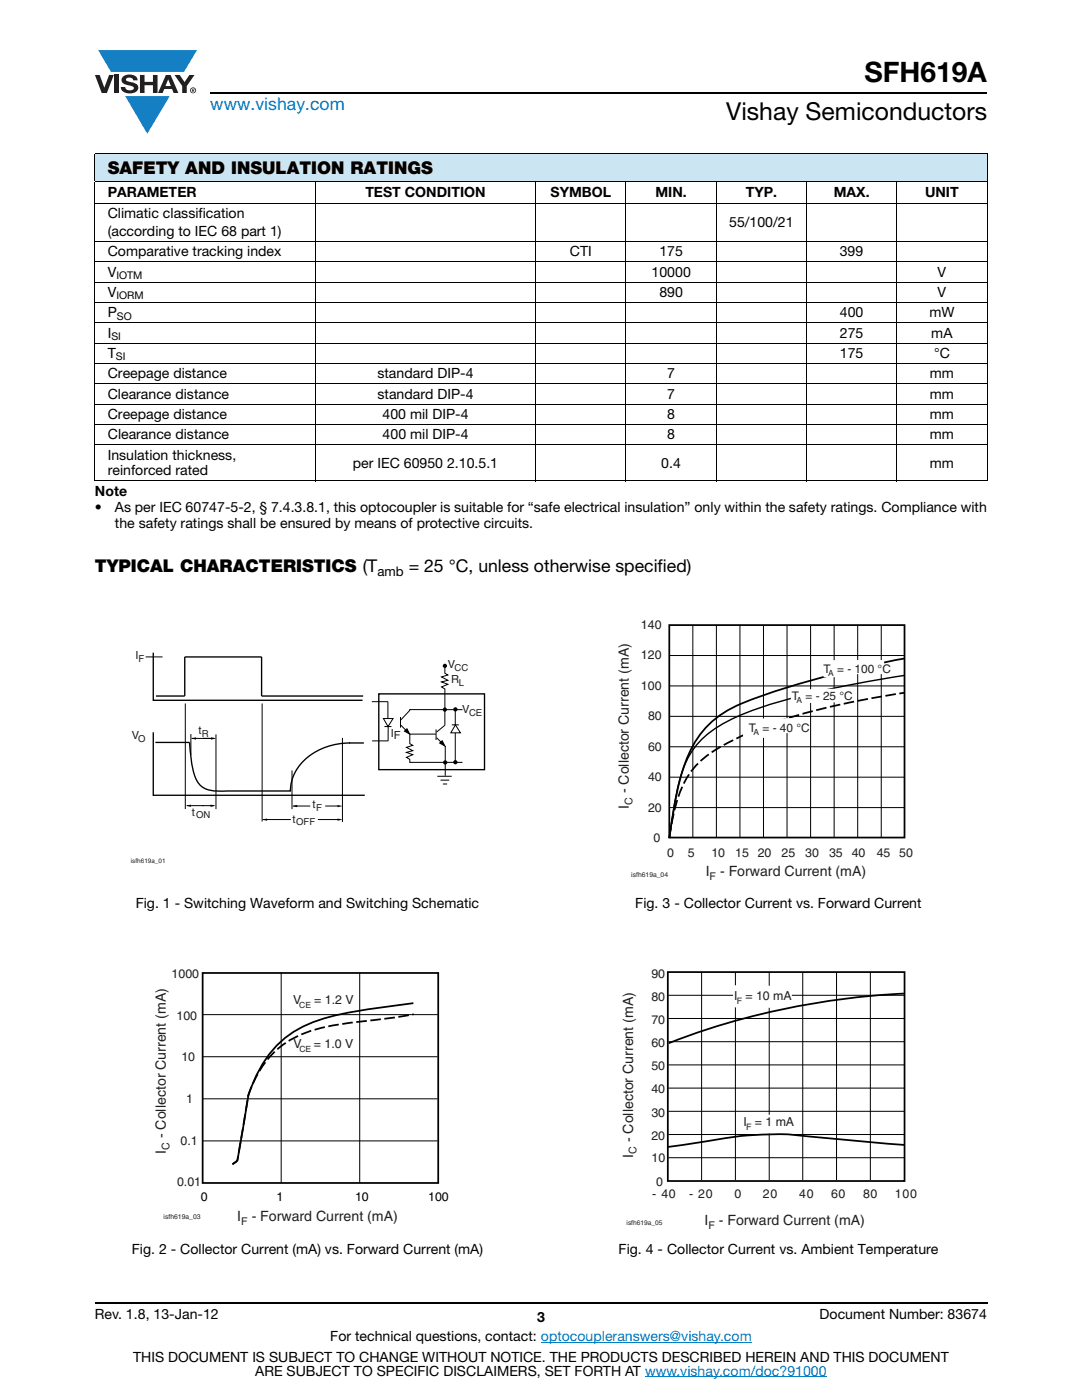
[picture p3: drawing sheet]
<svg xmlns="http://www.w3.org/2000/svg" width="216mm" height="279mm" viewBox="0 0 216 279" stroke-linecap="round" stroke-linejoin="round" font-family="sans-serif">
<g fill="#147fc3">
<path d="M19.6 10h19.7l-2.6 4.3h-1.1h-13.5z"/>
<path d="M25 19.2h8.9l-4.5 7.5z"/>
</g>
<g fill="#231f20">
<path d="M18.9 15h1l.9 2.5 1-2.5h.9l-1.4 3.6h-1z"/>
<path d="M22.9 15h.9v3.6h-.9z"/>
<path d="M24.6 15.3a2.1 2.1 0 0 1 2.8 .3l.1 .4h-.9a.79 .79 0 0 0-.7-.5 .79 .79 0 0 0-.8 .4l.3 .3 1 .2a1.08 1.08 0 0 1 1.2 1 1.08 1.08 0 0 1-1.1 1.2 1.73 1.73 0 0 1-2.4-1.2h.9a.96 .96 0 0 0 .8 .6 .96 .96 0 0 0 .9-.4 1.31 1.31 0 0 0-1.2-.6 1.03 1.03 0 0 1-1.1-.6 1.03 1.03 0 0 1 .2-1.1z"/>
<path d="M27.9 15h.9v1.3h1.7v-1.3h.9v3.6h-.9v-1.6h-1.7v1.6h-.9z"/>
<path d="M34.8 15h1.1l.9 1.4 1-1.4h1l-1.5 2.2v1.4h-.9v-1.4z"/>
<path d="M33.6 15.9l.5 1.3h-1.1zM33.1 15l-1.6 3.6h1l.3-.8h1.5l.3 .8h1l-1.6-3.6z"/>
<path d="M38.1 18a.46 .46 0 0 1 .9 0 .46 .46 0 0 1-.9 0zM37.9 18a.6 .6 0 0 0 1.2 0 .6 .6 0 0 0-1.2 0z"/>
<path d="M38.4 17.8h.2v.2h-.2zM38.3 17.7v.7h.1v-.3l.4 .3-.2-.3 .2-.2-.1-.2z"/>
</g>
<path d="M42 18.6h155M18.9 260h178.1" fill="none" stroke="#000" stroke-width=".36"/>
<path d="M107.9 267.9h42.1M128.7 274.8h36.3" fill="none" stroke="#007ec4" stroke-width=".2"/>
<path d="M18.9 30.7h178.1v5.5h-178.1z" fill="#cce5f3"/>
<g fill="#fff">
<path d="M18.9 36.2h44v4.4h-44z"/>
<path d="M62.9 36.2h44v4.4h-44z"/>
<path d="M106.9 36.2h18v4.4h-18z"/>
<path d="M124.9 36.2h18v4.4h-18z"/>
<path d="M142.9 36.2h18v4.4h-18z"/>
<path d="M160.9 36.2h18v4.4h-18z"/>
<path d="M178.9 36.2h18.1v4.4h-18.1z"/>
</g>
<g fill="none" stroke="#000" stroke-width=".2">
<path d="M18.9 30.7h178.1M18.9 36.2h178.1M18.9 30.8v5.3M18.9 36.3v59.6M62.9 36.1v60M106.9 36.1v60M124.9 36.1v60M142.9 36.1v60M160.9 36.1v60M178.9 36.1v60M197 30.8v5.3M197 36.3v59.6"/>
<path d="M18.9 40.6h178.1M18.9 48.2h178.1M18.9 52.3h178.1M18.9 56.3h178.1M18.9 60.4h178.1M18.9 64.4h178.1M18.9 68.5h178.1M18.9 72.5h178.1M18.9 76.6h178.1M18.9 80.6h178.1M18.9 84.7h178.1M18.9 88.8h178.1"/>
<path d="M18.9 96h178.1"/>
</g>
<path d="M26.1 129.7h70.7v42.9h-70.7z" fill="#fff"/>
<path d="M30.6 130.3v9.5h41.7M31.1 138.9h5.8v-7.8h15.3v7.8h20.3M30.6 146.1v12.6h42.2M31 148.2h6.8a25.2 25.2 0 0 0 1.3 7.1 4 4 0 0 0 4 2.6h14.8a9.9 9.9 0 0 1 7.7-9l2.8-.5 1.5-.1M69.7 148.3h2.9" fill="none" stroke="#000" stroke-width=".27"/>
<g fill="none" stroke="#000" stroke-width=".2">
<path d="M29.1 131.1h3.3M37 140.4v21.1M38.1 146.5v4.2M38.3 147.4h4.5M43.1 146.6v14.9M52.3 140.4v23.5M58.3 153.8v7.7M68.3 147.3v16.7M74.3 147.9h3.2M77.5 145l-.1 2.9M37.3 160.8h5.4M52.5 163.6h5.5"/>
<path d="M58.5 160.9h3.4M63.4 163.6h4M64.9 160.9h2.5"/>
</g>
<path d="M38.1 147.4l1-.2v.4zM42.1 147.2l1 .2-1 .2zM37.1 160.8l1-.2v.4zM42 160.6l1 .2-1 .2zM52.3 163.6l1-.2v.4zM58.3 160.9l1-.2v.4zM67.4 160.7l1 .2-1 .2zM67.4 163.4l1 .2-1 .2z" fill="#000"/>
<path d="M76.5 143.4h1.9l-1 1.6z" fill="#fff"/>
<g fill="none" stroke="#000" stroke-width=".2">
<path d="M88.8 133.3v1.1l.6 .3-1.3 .4 1.3 .7-1.3 .3 1.3 .5-1.3 .5 .7 .4v4M74.2 140h3.2v3.4M76.5 143.4h1.9l-1 1.6zM76.7 145h1.4M79.9 143.1v2.1M80 143.7l1.8-1.9v-.2h7v3.1l-1.7 1.4M80 144.7l1.3 1.3M80.7 145.9l.5-.5 .6 1.1zM87 146.5h-5.2v1.9l.6 .4-1.3 .4 1.3 .6-1.3 .4 1.3 .4-1.3 .5 .7 .4v.6h10.5M87 145.6v2.1M87.1 147.2l1.3 1.3M87.7 148.3l.5-.5 .6 1.1z"/>
<path d="M88.8 148.9v6M88.9 141.6h3.4M90.2 144.7h1.4"/>
</g>
<g fill="#000">
<path d="M80.7 145.9l.5-.5 .6 1.1zM87.7 148.3l.5-.5 .6 1.1z"/>
<circle cx="88.8" cy="132.9" r=".43"/>
<circle cx="88.8" cy="141.6" r=".43"/>
<circle cx="88.8" cy="152.2" r=".43"/>
<circle cx="90.9" cy="141.6" r=".43"/>
<circle cx="90.9" cy="152.1" r=".43"/>
</g>
<path d="M87.3 154.9h2.8z" fill="#fff"/>
<path d="M87.3 154.9h2.8" fill="none" stroke="#000" stroke-width=".2"/>
<path d="M87.9 155.7h1.7z" fill="#fff"/>
<path d="M87.9 155.7h1.7" fill="none" stroke="#000" stroke-width=".2"/>
<path d="M88.4 156.5h.8z" fill="#fff"/>
<path d="M88.4 156.5h.8M90.8 141.6v10.5" fill="none" stroke="#000" stroke-width=".2"/>
<path d="M90.9 144.7l1 1.6h-1.9z" fill="#fff"/>
<path d="M90.9 144.7l1 1.6h-1.9z" fill="none" stroke="#000" stroke-width=".2"/>
<path d="M75.6 138.5h21.1v15.1h-21.1z" fill="none" stroke="#000" stroke-width=".27"/>
<path d="M30.7 193.1h58.9v51.9h-58.9z" fill="#fff"/>
<path d="M56.1 194.1v42M71.8 194.1v42M40.4 219.3h46.9M40.4 210.9h46.9M40.4 202.5h46.9M40.4 227.7h46.9" fill="none" stroke="#000" stroke-width=".2"/>
<path d="M46.4 232.4l.3-.3a1.16 1.16 0 0 0 .8-1l1.4-8.7a19 19 0 0 1 15-17.2 149.4 149.4 0 0 1 14.8-2.1l3.8-.7" fill="none" stroke="#000" stroke-width=".35" stroke-dasharray="2.1 .7" stroke-linecap="butt"/>
<path d="M40.4 194.2h47v41.9h-47zM82.5 200.2a128.1 128.1 0 0 0-17.6 3 20.5 20.5 0 0 0-14.5 13.2l-.9 2.2-1.9 11.7a1.94 1.94 0 0 1-1.2 2.1" fill="none" stroke="#000" stroke-width=".35"/>
<path d="M123.1 123.4h59.1v52.8h-59.1z" fill="#fff"/>
<path d="M133.6 124.8h46.9v42.4h-46.9zM180.5 131.4a192.3 192.3 0 0 0-32.6 9 19.2 19.2 0 0 0-11.6 13.2l-1.4 5.3-1.3 8.3" fill="none" stroke="#000" stroke-width=".35"/>
<g fill="none" stroke="#000" stroke-width=".2">
<path d="M133.5 136.9h47M133.5 130.8h47M138.2 124.8v42.4M142.9 124.8v42.4M147.6 124.8v42.4M152.3 124.8v42.4M157 124.8v42.4M161.7 124.8v42.4M166.4 124.8v42.4M171.1 124.8v42.4M175.8 124.8v42.4M133.5 155.1h47"/>
<path d="M133.5 149h47M133.5 143h47M133.5 161.2h47"/>
</g>
<path d="M180.5 134.8a185.4 185.4 0 0 0-29.7 6.7 29.6 29.6 0 0 0-11 6.3 20.3 20.3 0 0 0-4.9 11.1l-1.3 8.3" fill="none" stroke="#000" stroke-width=".28"/>
<path d="M133.6 167.2a33.3 33.3 0 0 1 3.5-12.1 20.1 20.1 0 0 1 9.1-7.4 93.4 93.4 0 0 1 24.4-7.7l9.9-1.8" fill="none" stroke="#000" stroke-width=".35" stroke-dasharray="2.1 .7" stroke-linecap="butt"/>
<g fill="#fff">
<path d="M164.2 131.8l12.2-.1v2.8h-8l-.2 .6h-3.9z"/>
<path d="M148.2 143.4l12.2-.1v2.9l-7.9 .2v.9l-4.2-.1z"/>
<path d="M157.7 137.7l10.8-.3 .1 2.7-7 .2v.8h-3.7z"/>
<path d="M123.9 193h59.3v52.9h-59.3z"/>
</g>
<path d="M133.3 194h47.2v41.7h-47.2z" fill="none" stroke="#000" stroke-width=".35"/>
<g fill="none" stroke="#000" stroke-width=".2">
<path d="M133.4 198.6h47M140 194v41.5M146.7 194v41.5M153.5 194v41.5M160.2 194v41.5M166.9 194v41.5M173.7 194v41.5M133.4 217.2h47M133.4 212.5h47M133.4 207.9h47M133.4 203.3h47M133.4 231h47"/>
<path d="M133.4 226.4h47M133.4 221.8h47"/>
</g>
<g fill="#fff">
<path d="M146.2 196.6l11.8 .2v4.4l-11.7-.2z"/>
<path d="M148.4 222.5h9.4l.1 3.7h-9.4z"/>
</g>
<path d="M180.4 198.3a150.6 150.6 0 0 0-47 9.9M180.5 228.5l-16.6-1.5a69.2 69.2 0 0 0-24.1 1l-6.6 .9" fill="none" stroke="#000" stroke-width=".35"/>
<text font-size="5.6" x="172.5" y="16.4">SFH619A</text>
<text font-size="4.9" x="144.9" y="24">Vishay Semiconductors</text>
<text font-size="3.5" fill="#007ec4" x="42" y="21.9">www.vishay.com</text>
<g font-size="3.5">
<text x="21.5" y="34.8">SAFETY AND INSULATION RATINGS</text>
<text x="18.9" y="114.2">TYPICAL CHARACTERISTICS (T</text>
<text x="81.6" y="114.2">= 25 °C, unless otherwise specified)</text>
</g>
<g font-size="2.8">
<text x="21.5" y="39.3">PARAMETER</text>
<text x="72.9" y="39.3">TEST CONDITION</text>
<text x="109.9" y="39.3">SYMBOL</text>
<text x="130.8" y="39.3">MIN.</text>
<text x="148.8" y="39.3">TYP.</text>
<text x="166.4" y="39.3">MAX.</text>
<text x="184.6" y="39.3">UNIT</text>
<text x="21.5" y="43.6">Climatic classification</text>
<text x="21.5" y="47.1">(according to IEC 68 part 1)</text>
<text x="145.5" y="45.3">55/100/21</text>
<text x="21.5" y="51.1">Comparative tracking index</text>
<text x="113.7" y="51.1">CTI</text>
<text x="131.6" y="51.1">175</text>
<text x="167.6" y="51.1">399</text>
<text x="21.5" y="55.2">V</text>
<text x="21.5" y="59.2">V</text>
<text x="130" y="55.2">10000</text>
<text x="131.6" y="59.2">890</text>
<text x="187.1" y="55.2">V</text>
<text x="187.1" y="59.2">V</text>
<text x="21.5" y="63.3">P</text>
<text x="167.6" y="63.3">400</text>
<text x="185.4" y="63.3">mW</text>
<text x="21.5" y="67.4">I</text>
<text x="21.5" y="71.4">T</text>
<text x="167.6" y="67.4">275</text>
<text x="167.6" y="71.4">175</text>
<text x="185.8" y="67.4">mA</text>
<text x="186.4" y="71.4">°C</text>
<text x="21.5" y="75.5">Creepage distance</text>
<text x="75.3" y="75.5">standard DIP-4</text>
<text x="133.1" y="75.5">7</text>
<text x="185.5" y="75.5">mm</text>
<text x="21.5" y="79.5">Clearance distance</text>
<text x="21.5" y="83.6">Creepage distance</text>
<text x="75.3" y="79.5">standard DIP-4</text>
<text x="76.3" y="83.6">400 mil DIP-4</text>
<text x="133.1" y="79.5">7</text>
<text x="133.1" y="83.6">8</text>
<text x="185.5" y="79.5">mm</text>
<text x="185.5" y="83.6">mm</text>
<text x="21.5" y="87.7">Clearance distance</text>
<text x="76.3" y="87.7">400 mil DIP-4</text>
<text x="133.1" y="87.7">8</text>
<text x="185.6" y="87.7">mm</text>
<text x="21.5" y="91.7">Insulation thickness,</text>
<text x="21.5" y="94.9">reinforced rated</text>
<text x="70.4" y="93.3">per IEC 60950 2.10.5.1</text>
<text x="132" y="93.3">0.4</text>
<text x="185.6" y="93.3">mm</text>
<text x="18.9" y="98.9">Note</text>
<text x="18.9" y="102.1">•</text>
<text x="22.9" y="105.3">the safety ratings shall be ensured by means of protective circuits.</text>
<text x="22.9" y="102.1">As per IEC 60747-5-2, § 7.4.3.8.1, this optocoupler is suitable for “safe electrical insulation” only within the safety ratings. Compliance with</text>
<text x="27.1" y="181.2">Fig. 1 - Switching Waveform and Switching Schematic</text>
<text x="126.8" y="181.2">Fig. 3 - Collector Current vs. Forward Current</text>
<text x="26.3" y="250.3">Fig. 2 - Collector Current (mA) vs. Forward Current (mA)</text>
<text x="123.4" y="250.3">Fig. 4 - Collector Current vs. Ambient Temperature</text>
<text x="18.9" y="263.3">Rev. 1.8, 13-Jan-12</text>
<text x="107.2" y="263.8">3</text>
<text x="163.6" y="263.3">Document Number: 83674</text>
<text x="65.9" y="267.7">For technical questions, contact: optocoupleranswers@vishay.com</text>
<text x="26.5" y="271.7">THIS DOCUMENT IS SUBJECT TO CHANGE WITHOUT NOTICE. THE PRODUCTS DESCRIBED HEREIN AND THIS DOCUMENT</text>
<text x="50.9" y="274.6">ARE SUBJECT TO SPECIFIC DISCLAIMERS, SET FORTH AT www.vishay.com/doc?91000</text>
</g>
<g font-size="2.8" fill="#231f20">
<text x="125.5" y="161.4" transform="rotate(-90 125.5 161.4)">I</text>
<text x="125.5" y="158.3" transform="rotate(-90 125.5 158.3)">- Collector Current (mA)</text>
<text x="140.8" y="174.9">I</text>
<text x="143.7" y="174.9">- Forward Current (mA)</text>
<text x="33.1" y="227.2" transform="rotate(-90 33.1 227.2)">- Collector Current (mA)</text>
<text x="126.3" y="228" transform="rotate(-90 126.3 228)">- Collector Current (mA)</text>
<text x="33.1" y="230.3" transform="rotate(-90 33.1 230.3)">I</text>
<text x="126.3" y="231.1" transform="rotate(-90 126.3 231.1)">I</text>
<text x="47.4" y="243.7">I</text>
<text x="50.2" y="243.7">- Forward Current (mA)</text>
<text x="140.6" y="244.5">I</text>
<text x="143.4" y="244.5">- Forward Current (mA)</text>
</g>
<text font-size="2.6" x="75.3" y="114.9">amb</text>
<g font-size="2.5" fill="#231f20">
<text x="127.9" y="125.5">140</text>
<text x="127.9" y="131.6">120</text>
<text x="127.9" y="137.7">100</text>
<text x="129.3" y="143.7">80</text>
<text x="129.3" y="149.8">60</text>
<text x="129.3" y="155.9">40</text>
<text x="129.3" y="162">20</text>
<text x="130.4" y="168">0</text>
<text x="133.1" y="171.1">0</text>
<text x="137.2" y="171.1">5</text>
<text x="141.9" y="171.1">10</text>
<text x="146.7" y="171.1">15</text>
<text x="151.2" y="171.1">20</text>
<text x="155.9" y="171.1">25</text>
<text x="160.7" y="171.1">30</text>
<text x="165.4" y="171.1">35</text>
<text x="170" y="171.1">40</text>
<text x="174.9" y="171.1">45</text>
<text x="179.4" y="171.1">50</text>
<text x="34.2" y="195.2">1000</text>
<text x="130" y="195.1">90</text>
<text x="35.2" y="203.5">100</text>
<text x="58.5" y="200.4">V</text>
<text x="62.7" y="200.4">= 1.2 V</text>
<text x="130" y="199.7">80</text>
<text x="146.5" y="199.6">I</text>
<text x="148.7" y="199.6">= 10 mA</text>
<text x="58.5" y="209.2">V</text>
<text x="62.6" y="209.2">= 1.0 V</text>
<text x="130" y="204.4">70</text>
<text x="130" y="209">60</text>
<text x="36.2" y="211.8">10</text>
<text x="130" y="213.6">50</text>
<text x="37.2" y="220.1">1</text>
<text x="130" y="218.2">40</text>
<text x="130" y="222.8">30</text>
<text x="130" y="227.5">20</text>
<text x="148.4" y="224.8">I = 1 mA</text>
<text x="36" y="228.5">0.1</text>
<text x="130" y="232">10</text>
<text x="35.3" y="236.8">0.01</text>
<text x="130.2" y="239.1">- 40</text>
<text x="130.9" y="236.6">0</text>
<text x="137.5" y="239.1">- 20</text>
<text x="146.5" y="239.1">0</text>
<text x="152.2" y="239.1">20</text>
<text x="159.4" y="239.1">40</text>
<text x="165.8" y="239.1">60</text>
<text x="172.2" y="239.1">80</text>
<text x="178.6" y="239.1">100</text>
</g>
<g font-size="2.5">
<text x="40" y="239.7">0</text>
<text x="55.1" y="239.7">1</text>
<text x="70.8" y="239.7">10</text>
<text x="85.4" y="239.7">100</text>
</g>
<g font-size="2.4" fill="#231f20">
<text x="164.3" y="134.3">T = - 100 °C</text>
<text x="158" y="139.7">T = - 25 °C</text>
<text x="149.4" y="146.1">T = - 40 °C</text>
</g>
<g font-size="2.2" fill="#231f20">
<text x="27" y="131.6">I</text>
<text x="89.3" y="133.3">V</text>
<text x="90" y="136.4">R</text>
<text x="92.2" y="142.3">V</text>
<text x="26.3" y="147.6">V</text>
<text x="39.6" y="146.5">t</text>
<text x="78" y="147">I</text>
<text x="78.6" y="147.6">F</text>
<text x="62.4" y="161.3">t</text>
<text x="38.3" y="162.8">t</text>
<text x="58.4" y="164.3">t</text>
</g>
<g font-size="2.1">
<text x="23.2" y="55.7">IOTM</text>
<text x="23.2" y="59.8">IORM</text>
<text x="23.3" y="63.8">SO</text>
<text x="22.2" y="67.9">SI</text>
<text x="23.1" y="71.9">SI</text>
</g>
<g font-size="2.1" fill="#231f20">
<text x="126.2" y="160.6" transform="rotate(-90 126.2 160.6)">C</text>
<text x="141.6" y="175.6">F</text>
<text x="33.8" y="229.5" transform="rotate(-90 33.8 229.5)">C</text>
<text x="127" y="230.3" transform="rotate(-90 127 230.3)">C</text>
<text x="48.1" y="244.4">F</text>
<text x="141.3" y="245.2">F</text>
</g>
<g font-size="1.9" fill="#231f20">
<text x="27.6" y="132.1">F</text>
<text x="90.7" y="133.8">CC</text>
<text x="91.5" y="137">L</text>
<text x="93.6" y="142.9">CE</text>
<text x="27.6" y="148.1">O</text>
<text x="40.3" y="147.1">R</text>
<text x="63.1" y="161.8">F</text>
<text x="39.1" y="163.3">ON</text>
<text x="59.1" y="164.7">OFF</text>
</g>
<g font-size="1.8" fill="#231f20">
<text x="147" y="200.3">F</text>
<text x="148.9" y="225.4">F</text>
</g>
<g font-size="1.7" fill="#231f20">
<text x="165.2" y="135">A</text>
<text x="158.9" y="140.4">A</text>
<text x="150.3" y="146.7">A</text>
<text x="59.7" y="201.1">CE</text>
<text x="59.7" y="209.9">CE</text>
</g>
<text font-size="1.4" fill="#231f20" x="32.6" y="243.2">isfh619a_03</text>
<g font-size="1.3" fill="#231f20">
<text x="26.1" y="172.3">isfh619a_01</text>
<text x="126" y="175">isfh619a_04</text>
<text x="125" y="244.4">isfh619a_05</text>
</g>
</svg>
